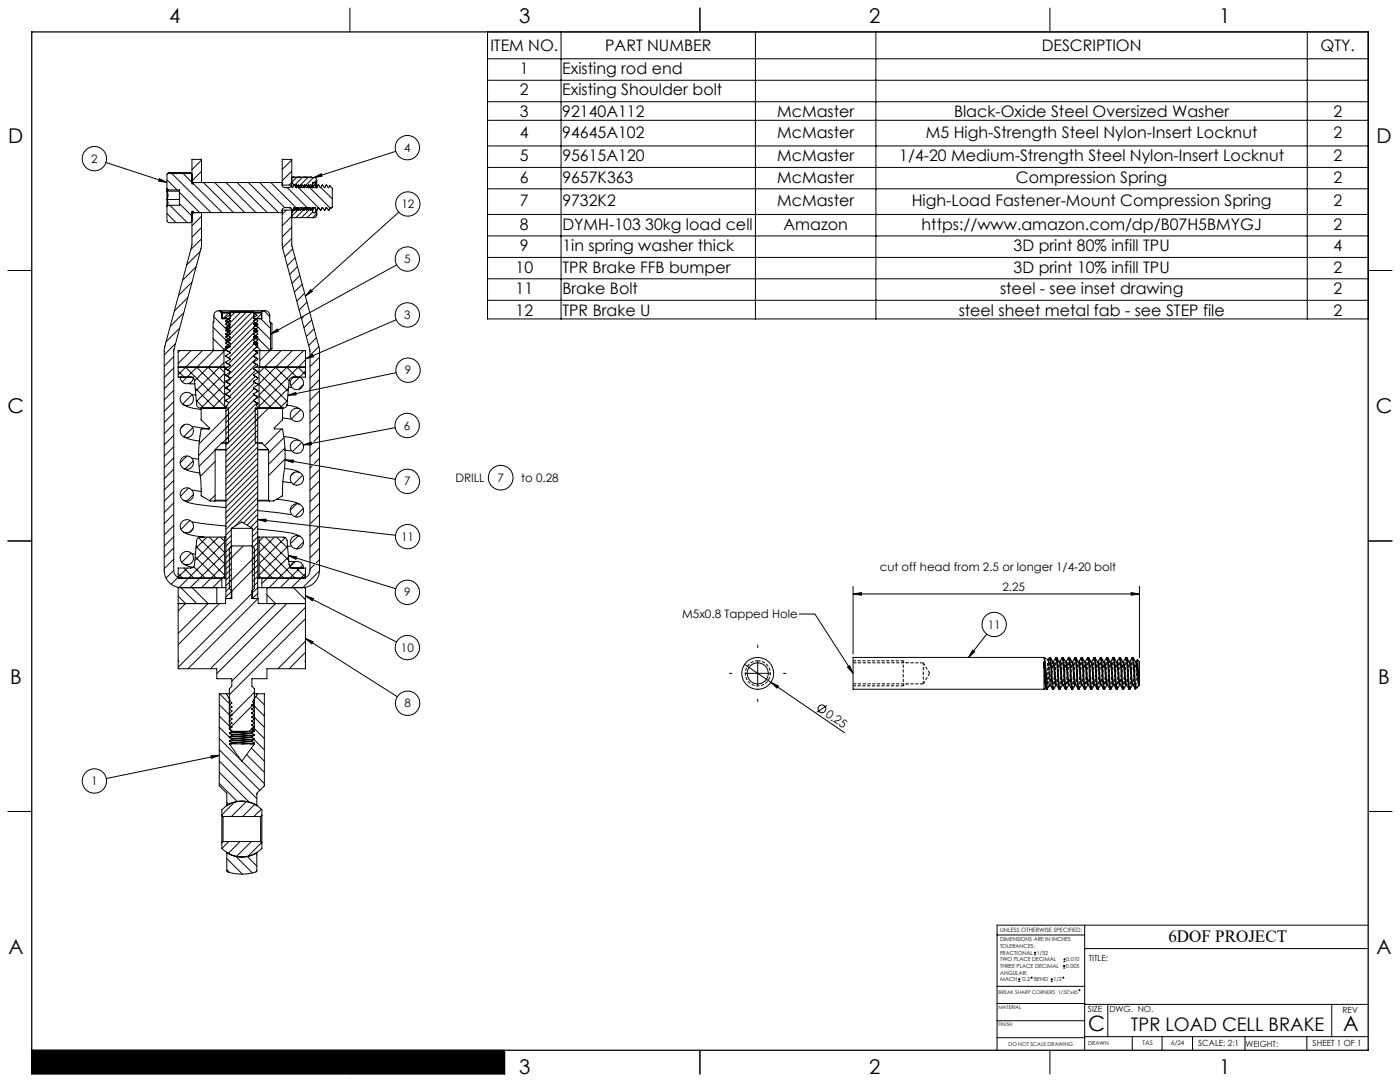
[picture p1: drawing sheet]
<svg xmlns="http://www.w3.org/2000/svg" width="559mm" height="432mm" viewBox="0 0 559 432" stroke-linecap="round" stroke-linejoin="round" font-family="sans-serif">
<g fill="none" stroke="#000" stroke-width=".4">
<path d="M139.7 3.2v9.5M194.6 12.7h351.5v114.6h-351.5zM223.9 12.7v114.6M279.4 3.2v9.5M301.5 12.7v114.6M349.6 12.7v114.6M419.1 3.2v9.5M521.8 12.7v114.6M194.6 23.5h351.5M194.6 32h351.5M194.6 40.6h351.5M194.6 48h351.5"/>
<path d="M194.6 58.2h351.5M42.3 64.8l24.3 8M63.6 71.3l3 1.5-3.3-.5zM66.6 75.4v.9M66.6 76.3a3.2 3.2 0 0 1 0 3.3M66.6 76.3v3.3M66.6 79.6a1.99 1.99 0 0 1 0 2.6M66.6 79.6v2.6M66.6 75.4l.4 .4M66.6 76.3h5M66.6 79.6h5M66.6 71.8l4.1 4"/>
<path d="M66.9 69.3h9.4M67 75.8l-.4 .5M67 75.8h4.6v6.1h-4.6M68.6 69.3l15.6 15.5M71.6 76.8l8.1 8M73.1 69.3l3.5 3.5M76.3 69.3l-.3-.4h-8.7l-.7 .6v5.9M76.3 69.3l.3 .2M76.6 72.8h36M77.1 72.8v.6h-.5v-9.8h3.8v9.2M77.1 73.3l11.6 11.5M80.4 72.8h.1"/>
<path d="M80.4 63.9l-3.8 3.8M80.4 68.4l-3.8 3.8M81.2 72.8l12 12M85.7 72.8l12 12M90.2 72.8l12 12M94.7 72.8l12 12M99.2 72.8l12 12M103.6 72.8l10.1 10.1M108.1 72.8l10.6 10.6M112.6 73.9l.3 .7 .7 .3M112.6 73.9h3.9M112.6 73.9v-10.3h3.9v10.3"/>
<path d="M113.6 74.9h.1M114.6 74.9l8.8 8.7M116.5 73.9v.6M116.5 72.8l1.5 1.6M116.5 68.3l-3.9 3.8M116.5 63.8l-3.9 3.8M118 74.4v.1M118.3 73.9l-.2 1M118.4 70.8l-3 3.1M118.5 73.9l-.2 1M118.5 73.9l.6 1 1-1M118.5 73.9l-.5 .5"/>
<path d="M118.7 74.4l8.4 8.4M119.9 73.9l-.2 .9M120.1 73.9l-.2 1M120.1 73.9l.6 1 1-1M120.6 70.8l-3.1 3.1M121.5 73.9l-.1 .9M121.7 73.9l-.2 1M121.7 73.9l.6 1 1-1M122.9 70.8l-3.9 3.9M123.1 73.9l-.2 1M123.3 73.9l-.2 1M123.3 73.9l.6 1 .8-1"/>
<path d="M123.4 74.6l8.3 8.4M124.7 73.9l-.2 .9M124.7 73.9h.1M124.8 74.4l-.1 .5M124.8 70.8h-8.3l8.8 .1M124.8 70.8v.1M125.1 70.9l-3.3 3.2M125.3 70.9a1.16 1.16 0 0 1 1.1 .7 1.16 1.16 0 0 1-.3 1.3M125.3 70.9l2.9-1.5 .4 .9zM125.9 72.9v2h-1.1M126.1 72.9v1.7M126.1 72.9h-1.3v2"/>
<path d="M126.4 71.8l-2.7 2.7M126.4 72v2.8M127 74l-.6 1M127 73.9l-.6 1-.8-1-.8 1-.8-1-.8 1-.8-1-.8 1-.8-1-.8 1-.8-1-.8 1-.8-1-.8 1-.6-.6-.6 .6h-2M127 73.9l.8 1 .8-1M127 73.9v.1M127.1 73.9l.3 .3M128.1 74.8l4.5 4.6M128.6 73.9l.8 1 .8-1M128.6 73.9v.2M130.2 73.9l.8 1 .7-.7M130.2 73.9v.1"/>
<path d="M131.7 74.2l.9 .9v7.5l-.4 .5-.4-.3M131.7 74.2l-.1 .1M158 60.4l-32.7 10.5M194.6 66.8h351.5M194.6 75.4h351.5M66.6 82.2v.1M66.6 82.3v5.9l.7 .7h8.7l.6-.7M66.6 85.2l3.7 3.7M67 81.9l-.4 .4M67 81.9l-.4 .3M67.8 81.9l7 7M71.6 81.2l5 5.1"/>
<path d="M76.6 84.8h36M77.1 84.8v-.5h-.5v13.8l-11.1 41.6v87.9a6.9 6.9 0 0 0 6.9 6.9M77.4 84.8l-.8 .9M80.4 86.3l-3.8 3.8M80.4 90.8l-3.8 3.8M80.4 95.3l-4.2 4.3M80.4 84.8v13.8l-11 41.2v87.8M112.6 83.9l.1 14.9 11 41.1v87.7a3.1 3.1 0 0 1-3 3.1M112.6 83.9h3.9M113.6 82.9l-.8 .4-.2 .6M114.3 83.9l-1.7 1.7M114.4 82.8l-.8 .1"/>
<path d="M114.4 82.8v.1M114.4 82.9l1.3 .1M115.8 82.8l1 1.1M115.8 82.8l-.1 .2M116.5 86.9h.1M116.5 83.6v.3M116.5 83.9v14l11 41.8v87.9a6.9 6.9 0 0 1-6.8 6.9M116.5 90.7l-3.9 3.8M116.5 95.2l-3.7 3.7M116.8 83.8v.1M116.8 99.3l-3.1 3.1M117.4 82.8h.2"/>
<path d="M117.4 82.8l-.6 1.1M117.5 83.9l1-1.1 .6 1.1M117.5 83.8l-1 1M117.5 83.8v.1M117.6 82.8l-.1 1M117.6 82.8l.6 1.1 .8-1.1M117.7 82.8l-.2 1.1M117.8 83.2v.5M119 83.7l-6.4 6.4M119 82.8h.2M119 82.8l-.2 .5M119.1 83.9l.8-1.1 .8 1.1"/>
<path d="M119.2 82.8l.6 1.1 .8-1.1M119.2 82.8l-.1 1.1M119.4 83.2l-.1 .5M120.6 82.8h.2M120.6 82.8l-.2 .5M120.7 83.9l.8-1.1 .8 1.1M120.8 82.8l.6 1.1 .8-1.1M120.9 82.8l-.2 1.1M121 83.2v.5M121.8 83.1l-3.7 3.8M122.2 82.8h.2M122.2 82.8l-.2 .5"/>
<path d="M122.3 83.9l.8-1.1 .8 1.1M122.4 82.8l.6 1.1 .8-1.1M122.4 82.8l-.1 1.1M122.6 83.2v.4M123.7 83.5l-3.4 3.4M123.8 82.8h.2M123.8 82.8l-.2 .5M124 82.8l.6 1.1 .8-1.1 1 1.1M124 82.8l-.1 1.1M124.2 83.2v.5M124.7 82.8l-.8 1.1M124.7 82.8h.1"/>
<path d="M124.8 86.9h.1M124.8 82.8v2h1.3M124.8 82.8h1.1v2M124.8 84.7l-2.2 2.2M126.1 84.8a1.17 1.17 0 0 1 .3 1.3 1.17 1.17 0 0 1-1.1 .8h-8.8M126.1 83.7v1.1M126.4 85.3l-1.6 1.6M126.4 83.9v1.8M126.4 83.8v.1M127 82.8l1 1.1M127 82.8l-.6 1.1M127.4 83.1l.7 .7"/>
<path d="M128 83.8v.1M128.6 82.8l-.6 1.1M128.6 82.8l1 1.1M129.6 83.8v.1M130.2 82.8l1 1.1M130.2 82.8l-.6 1.1M131.2 83.8v.1M131.8 82.8l-.6 1.1M159.2 84.7l-37.3 33.4M194.6 85.6h351.5M194.6 94.2h351.5M3.1 107.9h9.6"/>
<path d="M75 118.7l-5.4 5.4M76.6 112.6l-5.4 5.4M78.3 106.5l-5.4 5.4M79.9 100.3l-5.4 5.4M117.8 102.9l-3.1 3.1M118.7 106.4l-3.1 3.1M119.7 110l-3.1 3.1M120.6 113.5l-3.1 3.1M121.6 117l-3.1 3.2M124 115.6l.7 .7-2.8 1.8zM158.4 105.7l-50.4 27.7M194.6 102.7h351.5"/>
<path d="M194.6 111.3h351.5M194.6 119.8h351.5M546.1 107.9h9.5M70.1 137.1l-4.6 4.5M71.7 131l-5.4 5.4M71.8 139.9l-.7 .6M73.3 124.8l-5.4 5.4M76.3 139.9l-5.2 5.1M80.8 139.9l-9.7 9.6M85.1 130.6l5.1 5.1M85.1 135.1l4.3 4.3M85.2 139.9l-12.5 12.5"/>
<path d="M85.4 126.4l6 6M87.3 124h18.5M87.5 124l1.1 1.2M88.6 124.6h15.9M88.6 124.6a1.89 1.89 0 0 0-2-.5 1.89 1.89 0 0 0-1.2 1.8v2.6l-.3 .2v10.8l.7 .4M88.6 124.6v2.6h3.2v-2.2h-3.2M89.4 139.9h1.1M89.4 139.9h-18.3v10.6h6.1a2.66 2.66 0 0 1-2.6 2.7 2.66 2.66 0 0 1-2.7-2.7M89.4 139.9v6.6M90.2 139.7l1.6 1M90.2 139.7l1.6 .9v.3l-1.6 1v.3M90.2 128.1v.3l1.6 .9v.3l-1.6 1"/>
<path d="M90.2 130.9l1.6 1v.3l-1.6 .9M90.2 133.1v.4l1.6 .9v.3l-1.6 1M90.2 136l1.6 .9-.6 .8M90.2 130.6l1.5 .3M90.2 135.7l1.5 .3M90.2 133.1l1.5 .3M90.2 128.1l1.5 .2M90.2 138.2l1.5 .3M90.2 130.6v.3M90.2 135.7v.3M90.2 138.2v.4M90.2 138.6h1.2"/>
<path d="M90.2 131l1 .1M90.2 136l1 .2M90.2 138.6l-1.3 1.3M90.3 128.4l.9 .2M90.3 133.5l.9 .2M90.4 139.2l-.2 .3M90.6 127.2l.4 .4M90.8 136.3l.8 .9M91.1 136.3l-.9 .9M91.2 137.7l-.1 .2 .7 .4M91.2 137.7l-1 .5M91.2 137.8l.6 .3"/>
<path d="M91.2 125l-2.2 2.2M91.3 127.6l.5 .4M91.3 130.1l.5 .4M91.3 132.7l.5 .3M91.3 135.2l.5 .4M91.7 127.2l-1.5 .9M91.8 127.9l-1.6-.9v-.4l1.6-.9v-.3l-.5-.3 .5-.5h9.5l1.3 1.3-1.4 .7v.4l1.7 .9v.3l-1.7 1v.3l1.7 1v.3l-1.7 .9v.3M91.8 138.1v.3l-1.6 .9v.4M91.8 135.5v.4l-1.6 .9v.3l1.6 1M91.8 133v.3l-1.6 1v.3l1.6 .9M91.8 127.9v.3l-1.6 1v.3l1.6 1v.3l-1.6 .9v.3l1.6 1M93.8 124.6l-2.8 2.8"/>
<path d="M96.1 124.6l-5.3 5.3M98.3 124.6l-7.7 7.7M100.6 124.6l-10.2 10.1M101.2 129.3l1.7 .3M101.2 131.9l1.7 .3M101.2 134.4l1.7 .3M101.2 136.9l1.7 .4M101.2 129.5l.9 .5M101.2 132l.9 .5M101.2 134.5l.9 .6M101.2 137.1l.9 .5M101.2 132l1.7 1v.3l-1.7 1v.3l1.7 .9v.4l-1.7 .9v.3"/>
<path d="M101.2 137.1l1.7 1v.3l-1.7 .9v.4l1.7 .9M101.2 133.3l.4 .4M101.4 137.2l-10.5 10.5M101.5 131.6l1.2 .2M101.5 136.7l1.2 .1M101.5 134.1l1.1 .2M101.5 129l1.2 .2M101.6 134.8l-10.5 10.5M101.6 127.2l.5 .3M101.7 139.9h2M101.8 132.4l-10.5 10.4M102 129.9l-10.5 10.5"/>
<path d="M102.1 125.3l-10.3 10.2M102.1 127.5l-10.4 10.5M102.4 129.9l5.6 5.7M102.7 134.8l4.9 4.9M102.8 127.2l-1.6 .9v.3l1.7 .9v.3M102.8 138l-1 1M102.9 129.6l-1.7 1v.3l1.7 1v.3M102.9 132.2l-1.7 .9v.4l1.7 .9v.3M102.9 134.7l-1.7 1v.3l1.7 .9v.4M102.9 137.3l-.9 .5 2.1 2.1M102.9 135.7l-.3 .4M103.7 139.9h18.2v10.6h-5a1.58 1.58 0 0 0-1.5 1.4l-.8 9.6a1.51 1.51 0 0 1-1.5 1.3h-11.2v13.8l2.7 .2 2.6 2.7v20.3l.3 .1"/>
<path d="M103.7 139.9v6.6M104.1 127.2l3.9 3.9M104.5 124.6a1.87 1.87 0 0 1 2-.5 1.87 1.87 0 0 1 1.2 1.8v2.6l.3 .2M104.5 124.6v2.6h-3.3v-2.2h3.3M104.5 125.2l-2.1 2M105.4 124l2.3 2.3M107.7 139.9l-4 4M108 128.7l.5 .4v10.1l-.5 .3M108 139.5l-.8 .4M108 128.7v10.8M108 133.4l2.7-2.1 .4 .9zM112.2 139.9l-8.8 8.8"/>
<path d="M116.7 139.9l-13.3 13.3M121 126.5l-.6 .7M121.2 139.9l-17.8 17.8M122.5 120.6l-3.1 3.1M124.4 127.7l-3.1 3.1M125.4 131.2l-3.1 3.1M126.3 134.7l-3.1 3.2M127.3 138.3l-3.6 3.5M158.2 127.6l-36.3 15.6M69.4 142.3l-3.9 3.8M69.4 146.8l-3.9 3.8M69.4 151.3l-3.9 3.8"/>
<path d="M69.4 155.8l-3.9 3.8M71.1 146.5h18.6M71.1 148.1l2.4 2.4M74 146.5l15.7 15.7M75.2 153.1l2.6 .1M76.1 150.5a1.58 1.58 0 0 1 1.5 1.4l.9 9.6a1.51 1.51 0 0 0 1.5 1.3h11.2v13.8l-2.7 .2-2.6 2.7v20.2l-.3 .2M76.6 157.6l-3.7 3.7M76.8 157.5l1.4 .2M77.9 154.9l8 7.9M78.4 159.8l3 3M78.5 146.5l11.2 11.2M83 146.5l6.7 6.7"/>
<path d="M87.5 146.5l2.2 2.2M89.4 140.2l-11.8 11.8M89.4 144.7l-11.4 11.4M89.7 146.5h1.2M89.7 146.5v16.3M89.7 148.9l-11.3 11.3M89.7 153.4l-9.4 9.4M89.7 157.9l-5 4.9M90.2 142.2l1.6 1M90.2 144.7l1.6 1M90.2 147.3l1.6 1M90.2 149.8l1.6 1"/>
<path d="M90.2 152.4l1.6 1M90.2 154.9l1.6 1M90.2 157.4l1.6 1M90.2 160l1.1 .7-1.1 1.8M90.2 157.4l1.6 1v.3l-1.6 1v.3M90.2 152.4l1.6 .9v.3l-1.6 1v.3M90.2 147.3l1.6 .9M90.2 160l.2 .1M90.8 156.8l-.6 .6M91.5 153.8l-1.2 1.2M91.8 155.9v.3l-1.6 .9v.3M91.8 150.8v.3l-1.6 .9v.4"/>
<path d="M91.8 148.2v.4l-1.6 .9v.3M91.8 145.7v.3l-1.6 1v.3M91.8 143.2v.3l-1.6 .9v.3M101.2 142.2l1.6 .9M101.2 144.7l1.6 1M101.2 147.2l1.6 1M101.2 149.8l1.6 .9M101.2 152.3l1.6 1M101.2 154.9l1.6 .9M101.2 157.4l1.6 1M101.2 142.2l1.7 1M101.2 147.3l1.7 .9"/>
<path d="M101.2 149.8l1.7 1M101.2 152.4l1.7 .9M101.2 154.9l1.7 1M101.2 159.8l.2 .3M101.2 159.8l-21.9 22M101.3 157.5l-11.1 11.1M101.5 155.1l-22 22M101.7 152.6l-11.5 11.5M101.9 150.2l-10.7 10.7M102.1 147.8l-10.5 10.5M102.1 146.5h1.3M102.2 145.3l-10.4 10.5"/>
<path d="M102.4 142.9l-10.6 10.6M102.6 140.5l-12.1 12.1M102.7 158.3l-1.1 1.2M102.8 140.6h.1M102.8 143.1l.1 .1M102.8 145.7h.1M102.8 148.2h.1M102.8 150.7l.1 .1M102.8 153.3h.1M102.8 155.8l.1 .1M102.8 158.4h.1M102.8 140.6l-1.6-1-10.5 10.5"/>
<path d="M102.9 140.6v.3l-1.7 1v.3M102.9 143.2v.3l-1.7 .9v.3l1.7 1M102.9 145.7v.3l-1.7 1v.3M102.9 148.2v.4l-1.7 .9v.3M102.9 150.8v.3l-1.7 .9v.4M102.9 153.3v.3l-1.7 1v.3M102.9 155.9v.3l-1.7 .9v.3l1.7 1M102.9 158.4v.3l-1.7 1.1M102.9 155.9l-.6 .6M103.4 146.5h18.5M103.4 146.5v16.3M103.4 157.9l4.9 4.9"/>
<path d="M103.4 153.4l9.4 9.4M103.4 148.9l11.3 11.3M105.4 146.5l9.6 9.6M109.9 146.5l5.5 5.5M114.4 146.5l4 4M114.7 159.8l-3 3M114.9 157.8l3.1-1.2 .2 1zM115.1 154.9l-13.2 13.3M115.2 154.4l1.1 .2M117.3 150.5a2.66 2.66 0 0 0-.9 4 2.66 2.66 0 0 0 4.2 0 2.66 2.66 0 0 0-.9-4M118.9 146.5l3 3M121.1 153.4l-2 2"/>
<path d="M121.9 143.6l-18.5 18.6M121.9 148.1l-5.8 5.9M121.9 143.2l2.9-1.7 .4 .9zM127.5 147l-3.8 3.8M127.5 151.5l-3.8 3.8M127.5 156l-3.8 3.8M127.5 142.5l-3.8 3.8M158.1 148.7l-43.2 9.1M69.4 160.3l-3.9 3.8M69.4 164.8l-3.9 3.8M69.4 169.3l-3.9 3.8M69.4 173.7l-3.9 3.9"/>
<path d="M69.4 178.3l-3.9 3.8M73.3 161.6l2.8 1.1 4.2 .7M73.6 169.5l-1.6 1.6M76.8 170.2l6.8 .9M76.9 170.7l-3.6 3.6 2.8 1.1 3.5 .6M80.5 162.8l-.2 .2v4.5l3.3 3.6-3.2 .1a51.3 51.3 0 0 0-.2 21.1l.1 5.6 3.5 2h1.8M85.9 179.7l-6.5 6.4M89.7 162.4l-.5 .4M90.2 162.5l.1 .1M90.2 162.6v76.3M101.4 160.1l1.4 .8M101.4 160.1l1.5 .8"/>
<path d="M102.6 160.8l-12.4 12.3M102.7 162.8l-.8 .9M102.8 160.9h.1M102.9 160.9v.4l-.6 .3 .6 1.1M102.9 162.7v76.2M102.9 162.7l-14.1 14.1M102.9 167.1l-12.7 12.7M102.9 171.7l-12.7 12.7M102.9 176.1l-12.7 12.7M102.9 164.9l-12.7 12.7M102.9 169.4l-12.7 12.7M102.9 173.9l-12.7 12.7"/>
<path d="M102.9 178.4l-12.7 12.7M103.4 162.4l.4 .4M112.3 171.2l-6.7 6.7M112.6 162.8l.2 .2v4.5l-3.4 3.5 3.2 .2a51.3 51.3 0 0 1 .3 21.1l-.1 5.4M112.8 166.8l3.2 .4M113.1 174.2l3.8 .6 2.7 1.1M113.3 174.7l-6.1 6.1M113.7 179.6l2.3 .3M113.7 178.8l-6.5 6.5M114.5 161.6l3.8 .9 1.3 .7M120.1 163.5l-3.8 3.6M120.5 176.5l-3.8 3.7"/>
<path d="M121.1 177.6l3.1-1.1 .2 .9zM124 177.5l-.3 .3M127.5 160.5l-3.8 3.8M127.5 178.4l-3.8 3.8M127.5 165l-3.8 3.8M127.5 169.4l-3.8 3.8M127.5 174l-2.2 2.2M157.8 170.7l-36.7 6.9M69.4 182.7l-3.9 3.8M69.4 187.2l-3.9 3.8M69.4 191.7l-3.9 3.8M69.4 196.2l-3.9 3.8"/>
<path d="M73.3 187l2.8 1.1 3.7 .6M73.3 199.7a34.4 34.4 0 0 0 12.4 2.4l4.5 .5M74.6 182l-2.7 2.7M75.2 194.8l-3.2 3.2M76.8 182.9l2.5 .4M76.8 195.6l3.5 .5M77.1 183.9l-3.2 3.3M77.2 197.3l-2.7 2.7M85.6 199.9h4.6M85.9 184.2l-6 5.9M85.9 197.7l-2.2 2.1M102.9 199.9h4.6"/>
<path d="M102.9 180.6l-12.7 12.7M102.9 185.1l-12.7 12.7M102.9 189.6l-12.7 12.7M102.9 194.1l-12.7 12.7M102.9 198.6l-12.7 12.7M102.9 182.9l-12.7 12.7M102.9 187.4l-12.7 12.7M102.9 191.8l-12.7 12.7M102.9 196.4l-12.7 12.7M110.4 199.2l6.5 1 2.7 1M112.8 197.7l-3.6 2.2h-1.7M112.8 197.7l-.4 .4"/>
<path d="M113 192.2l3 .4M113.5 186.9l3.4 .6 2.7 1.1M113.8 183.6h3.3l-.2 1zM113.8 183.2l-6.6 6.6M113.8 183.6l44 7.7M117.4 188.6l-1.3 1.3M120.8 189.7l-3.6 3.6M124.7 185.8l-1 .9M127.5 182.9l-2 2M127.5 196.4l-3.8 3.8M127.5 187.4l-3.8 3.8M127.5 191.9l-3.8 3.8"/>
<path d="M3.1 215.9h9.6M69.4 200.7l-3.9 3.8M69.4 205.2l-3.9 3.8M69.4 209.7l-3.9 3.8M69.4 214.2l-3.9 3.8M69.4 218.7l-3.9 3.8M73.3 212.4a21.8 21.8 0 0 0 8.2 1.9M75.8 207.7l-3.6 3.6M76.8 208.3l13.4 1.6M77 211l-1.5 1.5M78.3 218.1l11.4 11.4M79.2 214.6l10.5 10.4"/>
<path d="M82.6 214.3l-4.4 4.5M83.5 214.3l6.2 6.2M87.1 214.3l-9.3 9.4M88 214.3l1.7 1.7M89.7 214.3h-9.7a1.51 1.51 0 0 0-1.5 1.5l-.9 9.5a1.51 1.51 0 0 1-1.5 1.4h-5v4h18.6M89.7 214.3h.5M89.7 214.3v16.4M89.7 216.3l-18.2 18.2M92.3 210.9h8.4M92.3 210.9l4.2-2.6 4.2 2.6M92.3 210.9v28M92.3 213.6l-2.1 2.2"/>
<path d="M92.3 211.4l-2.1 2.1M92.3 215.9l-2.1 2.1M92.6 217.9l-2.4 2.4M97.1 217.9l-5.6 5.5M100.7 210.9v28M102.9 203.8l13.1 1.5M102.9 211.1l1.6 .2a74.7 74.7 0 0 1 13.8 2l1.2 .6M102.9 207.3l3.3-.1-.1 1zM102.9 207.3l55 6.3M102.9 207.6l-2.9 2.8M102.9 203.1l-5.7 5.6M102.9 216.5l-2.2 2.2"/>
<path d="M102.9 200.8l-9.2 9.2M102.9 205.3l-4.3 4.3M102.9 209.8l-2.2 2.1M102.9 212.1l-2.2 2.1M102.9 218.8l-2.2 2.1M103.4 214.3h9.7a1.51 1.51 0 0 1 1.5 1.5l.8 9.5a1.51 1.51 0 0 0 1.5 1.4M103.4 214.3h-.5l-2.2 2.2M103.4 214.3v16.4M103.4 216.3l14.4 14.4M105.1 214.3l-1.7 1.7M105.9 214.3l9.4 9.4M109.6 214.3l-6.2 6.2"/>
<path d="M110.4 214.3l4.4 4.5M113.8 214.6l-10.4 10.4M114.8 217.9l1.2 .1M114.8 218.1l-11.4 11.4M118.4 201l-2.5 2.6M119.1 213.8l-3.2 3.2M121 202.9l-3.3 3.3M121.1 216.3l-2.7 2.7M127.2 210.2l-3.5 3.5M127.5 200.9l-3.8 3.8M127.5 214.3l-3.8 3.9M127.5 205.4l-3.5 3.5"/>
<path d="M127.5 218.8l-3.8 3.8M546.1 215.9h9.5M69.4 227.6a3.1 3.1 0 0 0 3 3.1M69.4 223.1l-3.9 3.8M69.4 227.6l-3.1 3.1M71.1 230.4l-2.8 2.8M71.1 237.9l3 3-3 2.9M71.1 228.9l1.8 1.8M72 222.4v.1M72.2 234.5l6.4 6.4M73.4 226.7l4 4M73.4 225.1l1.7 .9 1.9 .4"/>
<path d="M74.8 226.7l-3.7 3.6M76.3 220.7l-3.8 3.7M76.7 234.5l6.4 6.4-12 11.9M76.8 221.1l1.2 .1M77.3 226.1l4.6 4.6M77.9 222.2l8.5 8.5M86.5 234.5v6.4M88.5 234.5h1.7M88.5 234.5h-17.4v29.2l.2 .2-.2 3h15.4v4h6v3l-1 .9v16.3M88.5 230.7v3.8M88.5 230.9l-3.6 3.6M89.7 230.7h.5"/>
<path d="M89.7 220.8l-13.7 13.7M89.7 225.3l-9.3 9.2M89.7 229.8l-1 .9M92.3 236.1l-2.1 2.1M92.3 227.1l-2.1 2.1M92.3 220.4l-2.1 2.1M92.3 222.6l-2.1 2.2M92.3 224.9l-2.1 2.1M92.3 229.3l-2.1 2.2M92.3 233.8l-2.1 2.2M92.3 238.3l-.5 .6M92.5 235.9l-1-1.1v-15.9l1-1h8l1 1v15.9l-1 1.1v3h2.5v2h18.9"/>
<path d="M92.5 235.9v3h-2.5v2h-18.9M100.5 236.9l-29.4 29.4M102.9 230.7h.5M102.9 221.1l-12.7 12.7M102.9 225.5l-10.4 10.4M102.9 230l-2.2 2.2M102.9 223.3l-2.2 2.1M102.9 227.8l-2.2 2.1M102.9 232.3l-2.2 2.1M102.9 236.7l-2.1 2.2M103 238.9l-28 28M103.4 229.8l.9 .9"/>
<path d="M103.4 225.3l5.4 5.4M103.4 220.8l9.9 9.9M104.5 234.5h17.4v32.4h-15.4v4h-6v3l1 .9v16.1l-1 1h-8l-1-1 1.1-.8-1.1-.6M104.5 234.5h-1.6l-2.2 2.1M104.5 230.7v3.8M106.5 234.5v6.4M106.5 237.4l3.5 3.5-26 26M115.1 221.7l3.3 .5-.3 1zM115.1 221.7l42.9 13.3M115.1 222.3l-10.6 10.6M115.3 224l2.4 .2-1.7 1.7M115.7 226.1l-8.3 8.4"/>
<path d="M117.1 234.5l4.8 4.8M118.3 226.7l3.6 3.6M120.9 225.5l-9 9M121.2 226.7a2.68 2.68 0 0 0-2.7-2.7 2.68 2.68 0 0 0-2.7 2.7h6.1v4h-18.5M121.6 234.5l.3 .3M121.9 228.9l-5.6 5.6M121.9 237.8l36.4 18.4M121.9 237.8l3.2 1-.5 .9zM125.5 225.4l-1.8 1.8M127.5 223.3l-1.2 1.3M127.5 227.8l-6.6 6.7M340.5 237l3.3-.5v1z"/>
<path d="M340.5 233.9v27.2M340.5 237h114.3M451.5 236.5l3.3 .5-3.3 .5zM454.8 233.9v28.8M87.6 240.9l-16.5 16.4M114.5 240.9l-28 27.9M121.9 242.4l-29.4 29.4M121.9 255.9l-11 11M121.9 246.9l-30.4 30.4M121.9 254.8l36.7 23.3M121.9 254.8l3.1 1.3-.5 .9zM302.4 257.3v1.3"/>
<path d="M318.9 245h6.4l15.2 23.7M388.2 259.5l.8 .6-2.4 2.3zM393.8 253l-7.2 9.4M87.6 276.9l4.3 4.2M90.3 276.9h1.2M90.3 276.9l1.5 2.6-.3 .1M90.3 276.9h-2.8v36.7l3 3v4.8M91.5 279.9l1 .8-1 .6M101.5 276.9h1.2M101.5 279l-.6 1.1 .6 .4M101.5 276.3l-10 9.9 1.1 .6-1.1 .9M102.1 277.9l3.4 3.4"/>
<path d="M102.7 276.9h2.8v36.6l-2.9 3-.1 4.9M102.7 276.9l-1.2 2M121.9 260.3l-6.5 6.6M291 268.7h1.3M297.2 265.1l39.9 27.4M297.4 268.7h10.1M302.4 263.6v10.2M302.4 278.9v1.2M307.7 272.3l3 1.5-.6 .8zM312.6 268.7h1.3M338.3 266.2l.8-.5 1.4 3zM416.7 262.4l1.7 1 .6 7a6.6 6.6 0 0 0 1.1 4.6"/>
<path d="M416.7 262.4l1.3 12.7 .6-1.1M416.7 264.2l.7 9.8 .2 1 .4 .1M416.7 264.2l.6 9.9 .3 .9M416.7 262.4h-76.2v12.7h76.2M416.7 264.2v10.9M416.7 262.4l1.4 10.4 .5 1.2M417.4 274.7l-.7 .4M418.3 263.4l.6-1 1.1 12.2 .2 .5h.3M418.9 262.4h.3l.3 1.1 1 11.6 1-1.7M419.3 262.4a7.6 7.6 0 0 1 1.5 5.4l.7 5.6M419.3 273.6l-.7 .4M420.2 264h.3"/>
<path d="M420.5 264l1-1.6 1.1 12.2 .1 .5h.4M420.5 264l.7 5.6a8.5 8.5 0 0 0 1.5 5.4M421.5 262.4h.3l.2 1.1 1.1 11.6 .9-1.7M421.5 273.4h.2M421.8 262.4a7.6 7.6 0 0 1 1.5 5.4l.7 5.6M422.8 264l.3 .1 .2 .7 1 8.6M423 264l1-1.6 1.1 12.2 .2 .5h.3M424 262.4h.3l.3 1.1 1 11.6 1-1.7M424 273.4h.3M424.3 273.4l.9 1.6M424.4 262.4a7.6 7.6 0 0 1 1.4 5.4l.7 5.6M425.3 264h.3"/>
<path d="M425.6 264l.9-1.6 1.1 12.2 .2 .5h.3M425.6 264l1.2 9.4M426.5 262.4h.4l.2 1.1 1 11.6 1-1.7M426.5 273.4h.3M426.8 273.4l.9 1.6M426.9 262.4a7.6 7.6 0 0 1 1.5 5.4l.7 5.6M427.8 264l.4 .1 .2 .7 .9 8.6M428.1 264l1-1.6 1.1 12.2 .2 .5h.3M429.1 262.4h.3l.2 1.1 1.1 11.6 1-1.7M429.1 273.4h.3M429.3 273.4l1 1.6M429.4 262.4a7.6 7.6 0 0 1 1.5 5.4l.7 5.6"/>
<path d="M430.4 264h.3M430.6 264l1-1.6 1.1 12.2 .2 .5h.3M430.7 264l1.2 9.4M431.6 262.4h.3l.3 1.1 1 11.6 1-1.7M431.6 273.4h.3M431.9 273.4l.9 1.6M432 262.4a7.6 7.6 0 0 1 1.5 5.4l.7 5.6M432.9 264h.3M433.2 264l1-1.6 1.1 12.2 .1 .5h.4M433.2 264l.7 5.6a8.5 8.5 0 0 0 1.5 5.4M434.2 262.4h.3l.2 1.1 1.1 11.6 .9-1.7M434.2 273.4h.2"/>
<path d="M434.5 262.4a7.6 7.6 0 0 1 1.5 5.4l.1 1.8a5.8 5.8 0 0 0 .7 3.8h.2M435.5 264h.3M435.7 264l1-1.6 1.1 12.2 .2 .5h.3M435.8 264l1.2 9.4M436.7 262.4h.3l.3 1.1 1 11.6 1-1.7M437 273.4l.9 1.6M437.1 262.4a7.6 7.6 0 0 1 1.4 5.4l.7 5.6M438 264h.3M438.3 264l.9-1.6 1.1 12.2 .2 .5h.3M438.3 264l.7 5.6a8.5 8.5 0 0 0 1.4 5.4M439.2 262.4h.4l.2 1.1 1 11.6 1-1.7M439.2 273.4h.3"/>
<path d="M439.6 262.4a7.6 7.6 0 0 1 1.5 5.4l.1 1.8a5.8 5.8 0 0 0 .7 3.8h.2M440.5 264l.4 .1 .2 .7 .9 8.6M440.8 264l1-1.6 1.1 12.2 .2 .5h.3M441.8 262.4h.3l.2 1.1 1.1 11.6 1-1.7M442 273.4l1 1.6M442.1 262.4a7.6 7.6 0 0 1 1.5 5.4l.7 5.6M443.1 264h.3M443.3 264l1-1.6 1.1 12.2 .2 .5h.3M443.4 264l.7 5.6a8.5 8.5 0 0 0 1.4 5.4M444.3 262.4h.3l.3 1.1 1 11.6 1-1.7M444.3 273.4h.3M444.7 262.4a7.6 7.6 0 0 1 1.5 5.4l.1 1.8a5.8 5.8 0 0 0 .7 3.8h.1"/>
<path d="M445.6 264l.4 .1 .2 .7 .9 8.6M445.9 264l1-1.6 1.1 12.2 .1 .5h.4M446.9 262.4h.3l.2 1.1 1.1 11.6 .9-1.7M447.1 273.4l1 1.6M447.2 262.4a7.6 7.6 0 0 1 1.5 5.4l.7 5.6M448.2 264h.3M448.4 264l1-1.6 1.1 12.2 .2 .5h.3M448.5 264l.7 5.6a8.5 8.5 0 0 0 1.4 5.4M449.4 262.4h.3l.3 1.1 1 11.6 1-1.7M449.4 273.4h.3M449.8 262.4a7.6 7.6 0 0 1 1.4 5.4l.7 5.6M450.7 264l.4 .1 .1 .7 1 8.6"/>
<path d="M451 264l.9-1.6 1.3 12.7M451.9 273.4h.3M451.9 262.4h.4l.2 1.1 .7 9.7M452.2 273.4l.9 1.6M452.3 262.4a7.6 7.6 0 0 1 1.5 5.4l.7 5.6M453.2 273.2l.6 1.2 .7-1M453.2 273.2v1.9M453.2 264h.3M453.5 264l1.2 9.4M454 263.2l-.5 .8M454 274.3l-.8 .8M454 263.2l.8 10.2"/>
<path d="M454 263.2l.8 .7v9.6M454.5 273.4h.3M454.7 273.4h.1M87.5 299.2l16.2 16.2M87.5 294.7l8.9 8.9M87.5 290.2l4 4M87.5 285.7l4.8 4.7M87.5 281.2l4.5 4.5M91.5 281.4l1.1 .6-1.1 .9M91.5 283.1l1.1 .6-1.1 .7M91.5 284.7l1.1 .6-1.1 .8M91.5 287.9l1.1 .6-1.1 .8"/>
<path d="M91.5 291.1l1.1 .6-1.1 1M91.5 292.7l1.1 .6M91.5 294.3l1.1 .6M91.5 295.9l1.1 .6M91.5 295.9l9.9-.8 4.1 4.2M91.6 294.3l.8 .8M91.7 291l-.2 .1M92.2 296.9h4.3M92.2 296.9h-.7l5 6.9 5-6.9h-.3M92.6 293.3v.2M92.6 293.5l-1.1 .8M92.6 294.9v.2"/>
<path d="M92.6 295.1l-1.1 .8M92.6 296.5v.2M92.6 296.7l-.4 .2M92.6 296.7h.1M92.6 293.4v.1M92.6 295v.1M96.5 296.9h3.6M100 291.9l-8.4 .6M100.1 296.9h1.1M100.3 298.5l5.2 5.2M100.5 295.9l1 .6M100.5 295.7v.2"/>
<path d="M100.5 294.3l1 .6M100.5 294.1v.2M100.5 292.7l1 .6M100.5 292.5v.2M100.5 292.5l-7.9 .8M100.5 292.7l-7.8 .7M100.5 294.1l-7.9 .8M100.5 294.3l-7.8 .7M100.5 295.7l-7.9 .8M100.5 295.9l-7.8 .7M100.5 294.2l.1 .1M100.8 281.1l4.7 4.7"/>
<path d="M101 285.7l4.5 4.6M101.2 290.4l4.3 4.3M101.4 291.9l-9.9 .8M101.4 293.5l-9.9 .8M101.5 296.7l-1.4 .2M101.5 296.7l-.3 .2M101.5 294.9l-1 .8M101.5 293.3l-1 .8M101.5 291.7l-1 .8M101.5 290.3l-1 .6 1 .8M101.5 288.7l-1 .6 1 .8M101.5 287.1l-1 .6 1 .8"/>
<path d="M101.5 285.5l-1 .6 1 .7M101.5 283.8l-1 .6 1 .9M101.5 282.3l-1 .6 1 .8M101.5 280.7l-1 .6 1 .7M101.5 291.7l-.9 .1M101.5 293.3l-9.9 .7M101.5 294.9l-9.9 .7M101.5 296.5l-5 .4M101.5 296.5v.2M101.5 289.7l-2.1 2.2M101.5 280.8l-10 10M330.1 281.6l-4 2.6"/>
<path d="M84.2 301.6l3.3-.2-3.1 1.2zM87.5 301.4l-45.1 9.3M87.5 312.7l7.2 7.1M87.5 308.2l11.8 11.8M87.5 303.7l15 15M96.6 303.7l8.9 9M98.3 319.9l-5.9 6M98.4 301.1l7.1 7.1M3.1 323.8h9.6M88.5 325.4v-2.2a11 11 0 0 1 16 0v2.2M88.5 336.4v2.2a11 11 0 0 0 16 0v-2.2M88.5 325.4v11"/>
<path d="M88.5 325.4l.5 .5M89 325.9v9.9M89 325.9h15M89 335.8l-.5 .6M89 335.8h15M90.5 321.4a11.3 11.3 0 0 1 12 0M90.5 321.4v.1M90.5 320.2l.8 .8M91.3 335.8l-2.7 2.8M93.6 320.2l-5.1 5M95.8 335.8l-4.7 4.8M100.3 335.8l-5.9 6"/>
<path d="M101.7 321l-4.9 4.9M102.5 321.4v.1M104 325.9v9.9M104 335.8l.5 .6M104.3 322.9l-3 3M104.4 336.2l-5.4 5.5M104.5 325.4v11M104.5 325.4l-.5 .5M546.1 323.8h9.5M90.5 340.3l.1 7.3a14.5 14.5 0 0 0 11.7 .2l.2-7.5M90.5 340.3a11.1 11.1 0 0 0 12 0M90.5 340.2v.1"/>
<path d="M90.5 347.1l1.1 1.1M90.5 342.6l6.3 6.3M94.2 341.8l6.6 6.6M98.7 341.8l3.8 3.9M102 340.6l.5 .5M102.5 340.2v.1M398 373.1h34.9M413.1 379.8v.8M432.9 369.2v49.9M432.9 378.6h113.2M546.1 369.2h-148.1v49.9M398 393.6h35"/>
<path d="M406.4 391.6h.8M406.4 390.8h.8M406.8 390.4v.8M412.7 381h.9M412.7 380.2h.9M419.4 391.6h.8M419.4 390.8h.8M419.8 390.4v.8M424.3 386.3h.9M424.3 385.5h.9M424.5 383.7h.8M424.5 382.8h.8"/>
<path d="M424.7 385.1v.8M424.9 382.4v.9M12.7 419.1h188.8v9.6h-188.8zM139.7 419.1v9.6M279.4 419.1v9.6M398 407.4h34.9M398 400.5h35M398 414.1h34.9M419.1 419.1v9.6M432.9 413.7h113.2M432.9 400.8h113.2M442.2 400.8v12.9"/>
<path d="M451.9 413.7v5.4M463.8 413.7v5.4M476 413.7v5.4M496.9 413.7v5.4M521.6 413.7v5.4M531.6 400.8v12.9"/>
<circle cx="162.6" cy="58.9" r="4.9"/>
<circle cx="37.7" cy="63.3" r="4.8"/>
<circle cx="162.8" cy="81.4" r="4.9"/>
<circle cx="162.6" cy="103.4" r="4.9"/>
<circle cx="162.6" cy="125.7" r="4.9"/>
<circle cx="74.6" cy="159.2" r="2.67"/>
<circle cx="162.9" cy="147.7" r="4.8"/>
<circle cx="74.6" cy="171.9" r="2.67"/>
<circle cx="118.5" cy="178.3" r="2.67"/>
<circle cx="118.5" cy="165.6" r="2.67"/>
<circle cx="162.5" cy="169.8" r="4.8"/>
<circle cx="74.6" cy="197.3" r="2.67"/>
<circle cx="74.6" cy="184.6" r="2.67"/>
<circle cx="118.5" cy="191" r="2.67"/>
<circle cx="162.6" cy="192.1" r="4.9"/>
<circle cx="199.9" cy="190.6" r="4.9"/>
<circle cx="74.6" cy="210" r="2.67"/>
<circle cx="118.5" cy="203.7" r="2.67"/>
<circle cx="118.5" cy="216.4" r="2.66"/>
<circle cx="162.7" cy="214.2" r="4.8"/>
<circle cx="74.6" cy="222.7" r="2.67"/>
<circle cx="162.6" cy="236.4" r="4.9"/>
<circle cx="162.6" cy="258.4" r="4.9"/>
<circle cx="396.8" cy="249.2" r="4.9"/>
<circle cx="302.4" cy="268.7" r="4.2"/>
<circle cx="302.4" cy="268.7" r="6.3"/>
<circle cx="162.7" cy="280.7" r="4.8"/>
<circle cx="328.1" cy="282.9" r="1.56"/>
<circle cx="37.7" cy="311.7" r="4.8"/>
<circle cx="411.8" cy="390.1" r=".2"/>
<circle cx="424.4" cy="390.2" r=".21"/>
<circle cx="430.9" cy="395.2" r=".2"/>
</g>
<path d="M124.3 70.6h-7.3" fill="none" stroke="#000" stroke-width=".4" stroke-dasharray="6.3 1.3 1.3 1.3 1.3 1.3" stroke-dashoffset="5.9"/>
<path d="M86 179.4h4.2M90.2 179.5h-4.3M90.2 176.8h-1.7M102.9 179.4h4.2M104.6 176.8h-1.7M107.2 179.5h-4.3M85.9 199.6h4.3M102.9 199.6h4.3" fill="none" stroke="#000" stroke-width=".4" stroke-dasharray="6.3 1.3 1.3 1.3 1.3 1.3"/>
<g fill="none" stroke="#000" stroke-width=".4" stroke-dasharray="1.3 .6" stroke-linecap="butt">
<path d="M340.5 272.9h28M368.5 264.5h-28M416.7 262.4l.1 .1M417.4 274.7v-.1M417.7 275.1l1.2-12.7M419.3 262.4l-1.3 12.6M419.3 273.6v-.1M420.2 275.1l1.2-12.7M420.5 264v.1M421.8 262.4l-1.2 12.6M422.8 275.1l1.2-12.7M423 264v.1"/>
<path d="M424 273.4h.1M424.3 262.4l-1.2 12.6M425.3 275.1l1.2-12.7M425.6 264v.1M426.9 262.4l-1.2 12.6M427.8 275.1l1.3-12.7M427.9 264h-.1M428.1 264v.1M429.1 273.4h.1M429.4 262.4l-1.2 12.6M430.4 275.1l1.2-12.7M430.7 264l-.1 .1"/>
<path d="M431.9 273.4h.1M432 262.4l-1.3 12.6M432.9 275.1l1.2-12.7M433.2 264v.1M434.5 262.4l-1.2 12.6M435.5 275.1l1.2-12.7M435.7 264v.1M436.7 273.4h.1M437 262.4l-1.2 12.6M438 275.1l1.2-12.7M438.3 264v.1M439.6 262.4l-1.2 12.6"/>
<path d="M440.5 275.1l1.3-12.7M440.6 264h-.1M440.8 264v.1M441.8 273.4h.1M442.1 262.4l-1.2 12.6M443.1 275.1l1.2-12.7M443.4 264l-.1 .1M444.6 273.4h.1M444.7 262.4l-1.3 12.6M445.6 275.1l1.2-12.7M445.9 264v.1M447.2 262.4l-1.2 12.6"/>
<path d="M448.2 275.1l1.2-12.7M448.4 264v.1M449.4 273.4h.1M449.7 262.4l-1.2 12.6M450.7 275.1l1.2-12.7M451 264v.1M452.3 262.4l-1.2 12.6M453.3 264h-.1M453.5 264v.1M454.5 273.4h.1"/>
</g>
<path d="M360.5 273.7v-10M420.5 264l-.9 8M454 263.3l-.8 11.8" fill="none" stroke="#000" stroke-width=".4" stroke-dasharray="1.3 .6" stroke-dashoffset=".4" stroke-linecap="butt"/>
<g fill="none" stroke="#000" stroke-width=".4" stroke-dasharray="1.3 .6" stroke-dashoffset=".6" stroke-linecap="butt">
<path d="M422.8 264.1l-1.3 9.3M423.1 264l-1.1 8.6-.3 .7M425.3 264.1l-1.3 9.3M425.6 264l-1 8.6-.3 .7M427.9 264.1l-1.3 9.3M428.1 264l-1 8.6-.3 .7M430.4 264.1l-1.3 9.3M430.7 264l-1 8.6-.3 .7M433 264.1l-1.4 9.3M433.2 264l-1 8.6-.3 .7M435.5 264.1l-1.3 9.3M435.8 264l-1.1 8.6-.3 .7"/>
<path d="M438 264.1l-1.3 9.3M438.3 264l-1 8.6-.3 .7M440.6 264.1l-1.3 9.3M440.8 264l-1 8.6-.3 .7M443.1 264.1l-1.3 9.3M443.4 264l-1 8.6-.3 .7M445.7 264.1l-1.4 9.3M445.9 264l-1 8.6-.3 .7M448.2 264.1l-1.3 9.3M448.5 264l-1.1 8.6-.3 .7M450.7 264.1l-1.3 9.3M451 264l-1 8.6-.3 .7"/>
<path d="M453.3 264.1l-1.3 9.3M453.5 264l-1 8.6-.3 .7"/>
</g>
<path d="M418.3 263.4l-.9 11.2M419.6 272l-.2 1.5M454.8 272l-.3 1.4" fill="none" stroke="#000" stroke-width=".4" stroke-dasharray="1.3 .6" stroke-dashoffset=".7" stroke-linecap="butt"/>
<path d="M368.5 272.9l2.6-4.2M371.1 268.7l-2.6-4.2M420.3 264.1l-.7 4.6" fill="none" stroke="#000" stroke-width=".4" stroke-dasharray="1.3 .6" stroke-dashoffset=".1" stroke-linecap="butt"/>
<path d="M454.1 274.1l.7-2.3" fill="none" stroke="#000" stroke-width=".4" stroke-dasharray="1.3 .6" stroke-dashoffset=".3" stroke-linecap="butt"/>
<path d="M418.6 273.9l1-5.2M419.6 268.7v3.3" fill="none" stroke="#000" stroke-width=".4" stroke-dasharray="1.3 .6" stroke-dashoffset="-.1" stroke-linecap="butt"/>
<path d="M416.7 264.2v-1.8" fill="none" stroke="#000" stroke-width=".4" stroke-dasharray="1.3 .6" stroke-dashoffset=".9" stroke-linecap="butt"/>
<path d="M302.5 263.7a5 5 0 0 1 4.3 7.4 5 5 0 0 1-8.6 .3 5 5 0 0 1 3.9-7.7h.4M340.5 263.7h20M340.5 273.7h20M368.5 272.9v-8.4" fill="none" stroke="#000" stroke-width=".4" stroke-dasharray="1.3 .6" stroke-dashoffset=".2" stroke-linecap="butt"/>
<path d="M12.7 12.7h533.4v406.4h-533.4z" fill="none" stroke="#000" stroke-width=".5"/>
<path d="M12.7 419.1h188.8v9.6h-188.8z" fill-rule="evenodd" fill="#000"/>
<path d="M360.5 273.7l1.4-.8M360.5 263.7l1.4 .8" fill="none" stroke="#000" stroke-width=".4" stroke-dasharray="1.3 .6" stroke-dashoffset=".8" stroke-linecap="butt"/>
<g fill="#000">
<path d="M307.7 272.3l3 1.5-.6 .8z"/>
<path d="M63.6 71.3l3 1.5-3.3-.5zM84.2 301.6l3.3-.2-3.1 1.2zM121.9 254.8l3.1 1.3-.5 .9zM121.9 237.8l3.2 1-.5 .9zM125.3 70.9l2.9-1.5 .4 .9zM124 115.6l.7 .7-2.8 1.8zM108 133.4l2.7-2.1 .4 .9zM121.9 143.2l2.9-1.7 .4 .9zM121.1 177.6l3.1-1.1 .2 .9zM113.8 183.6h3.3l-.2 1zM102.9 207.3l3.3-.1-.1 1zM114.9 157.8l3.1-1.2 .2 1zM115.1 221.7l3.3 .5-.3 1z"/>
<path d="M340.5 237l3.3-.5v1zM451.5 236.5l3.3 .5-3.3 .5zM338.3 266.2l.8-.5 1.4 3zM388.2 259.5l.8 .6-2.4 2.3z"/>
</g>
<g font-size="8.5">
<text x="434.4" y="411.4">C</text>
<text x="536.1" y="411.3">A</text>
</g>
<g font-size="8.1">
<text x="67.6" y="9.3">4</text>
<text x="207.3" y="9.3">3</text>
<text x="347" y="9.3">2</text>
<text x="486.7" y="9.3">1</text>
<text x="3.3" y="57">D</text>
<text x="549.4" y="57">D</text>
<text x="3" y="164.9">C</text>
<text x="549.1" y="164.9">C</text>
<text x="4" y="272.9">B</text>
<text x="550.1" y="272.9">B</text>
<text x="3.3" y="380.8">A</text>
<text x="549.4" y="380.8">A</text>
<text x="67.6" y="428.4">4</text>
<text x="207.3" y="428.4">3</text>
<text x="347" y="428.4">2</text>
<text x="486.7" y="428.4">1</text>
</g>
<text font-size="7.5" x="451.3" y="411.4">TPR LOAD CELL BRAKE</text>
<text font-size="6.9" x="466.4" y="376">6DOF PROJECT</text>
<g font-size="6.3">
<text x="195.7" y="20.5">ITEM NO.</text>
<text x="241.6" y="20.5">PART NUMBER</text>
<text x="415.8" y="20.5">DESCRIPTION</text>
<text x="527.1" y="20.5">QTY.</text>
<text x="207.5" y="29.5">1</text>
<text x="224.4" y="29.5">Existing rod end</text>
<text x="207.5" y="38.1">2</text>
<text x="224.4" y="38.1">Existing Shoulder bolt</text>
<text x="207.5" y="46.7">3</text>
<text x="224.4" y="46.7">92140A112</text>
<text x="310.2" y="46.7">McMaster</text>
<text x="380.8" y="46.7">Black-Oxide Steel Oversized Washer</text>
<text x="532.2" y="46.7">2</text>
<text x="207.5" y="54.9">4</text>
<text x="224.4" y="54.9">94645A102</text>
<text x="310.2" y="54.9">McMaster</text>
<text x="369.5" y="54.9">M5 High-Strength Steel Nylon-Insert Locknut</text>
<text x="532.2" y="54.9">2</text>
<text x="207.5" y="64.3">5</text>
<text x="224.5" y="64.3">95615A120</text>
<text x="310.2" y="64.3">McMaster</text>
<text x="358.9" y="64.3">1/4-20 Medium-Strength Steel Nylon-Insert Locknut</text>
<text x="532.2" y="64.3">2</text>
<text x="207.5" y="72.9">6</text>
<text x="224.5" y="72.9">9657K363</text>
<text x="310.2" y="72.9">McMaster</text>
<text x="405.5" y="72.9">Compression Spring</text>
<text x="532.2" y="72.9">2</text>
<text x="207.5" y="82.3">7</text>
<text x="224.5" y="82.3">9732K2</text>
<text x="310.2" y="82.3">McMaster</text>
<text x="363.9" y="82.3">High-Load Fastener-Mount Compression Spring</text>
<text x="532.2" y="82.3">2</text>
<text x="207.5" y="91.6">8</text>
<text x="224.5" y="91.6">DYMH-103 30kg load cell</text>
<text x="312.7" y="91.6">Amazon</text>
<text x="367.8" y="91.6">https://www.amazon.com/dp/B07H5BMYGJ</text>
<text x="532.2" y="91.6">2</text>
<text x="207.5" y="100.2">9</text>
<text x="224.5" y="100.2">1in spring washer thick</text>
<text x="404.6" y="100.2">3D print 80% infill TPU</text>
<text x="532.2" y="100.2">4</text>
<text x="205.8" y="108.8">10</text>
<text x="224.5" y="108.8">TPR Brake FFB bumper</text>
<text x="404.6" y="108.8">3D print 10% infill TPU</text>
<text x="532.2" y="108.8">2</text>
<text x="205.8" y="117.3">11</text>
<text x="224.5" y="117.3">Brake Bolt</text>
<text x="399.2" y="117.3">steel - see inset drawing</text>
<text x="532.2" y="117.3">2</text>
<text x="205.8" y="125.9">12</text>
<text x="224.5" y="125.9">TPR Brake U</text>
<text x="382.7" y="125.9">steel sheet metal fab - see STEP file</text>
<text x="532.2" y="125.9">2</text>
</g>
<text font-size="5.9" x="27.9" y="427">SOLIDWORKS Educational Product. For Instructional Use Only.</text>
<g font-size="4.7">
<text x="36.4" y="64.9">2</text>
<text x="161.3" y="60.5">4</text>
<text x="160.2" y="83">12</text>
<text x="161.3" y="105">5</text>
<text x="161.3" y="127.3">3</text>
<text x="161.6" y="149.4">9</text>
<text x="161.2" y="171.4">6</text>
<text x="161.3" y="193.7">7</text>
<text x="181.8" y="192.6">DRILL</text>
<text x="198.6" y="192.4">7</text>
<text x="208" y="192.6">to 0.28</text>
<text x="160.1" y="215.8">11</text>
<text x="351.2" y="227.8">cut off head from 2.5 or longer 1/4-20 bolt</text>
<text x="161.3" y="238">9</text>
<text x="400.1" y="236">2.25</text>
<text x="272.3" y="246.8">M5x0.8 Tapped Hole</text>
<text x="394.3" y="250.8">11</text>
<text x="160" y="260">10</text>
<text x="161.4" y="282.3">8</text>
<text x="329.2" y="285.7" transform="rotate(34 329.2 285.7)">0.25</text>
<text x="36.4" y="313.3">1</text>
</g>
<g font-size="3.4">
<text x="434.6" y="383.6">TITLE:</text>
<text x="434.2" y="404">SIZE</text>
<text x="442.8" y="404">DWG. NO.</text>
<text x="535.9" y="404.1">REV</text>
<text x="478.2" y="417.6">SCALE: 2:1</text>
<text x="497.1" y="417.7">WEIGHT:</text>
<text x="523.9" y="417.6">SHEET 1 OF 1</text>
</g>
<g font-size="2.5">
<text x="456.1" y="417">TAS</text>
<text x="467.5" y="417.1">6/24</text>
</g>
<text font-size="2.4" x="399.2" y="372.1">UNLESS OTHERWISE SPECIFIED:</text>
<g font-size="2.2">
<text x="399.2" y="375.7">DIMENSIONS ARE IN INCHES</text>
<text x="399.2" y="378.3">TOLERANCES:</text>
<text x="399.2" y="381">FRACTIONAL</text>
<text x="399.2" y="383.7">TWO PLACE DECIMAL</text>
<text x="413.9" y="381">1/32</text>
<text x="425.6" y="383.7">0.010</text>
<text x="399.2" y="386.3">THREE PLACE DECIMAL</text>
<text x="399.2" y="389">ANGULAR:</text>
<text x="425.5" y="386.3">0.005</text>
<text x="399.2" y="391.6">MACH</text>
<text x="408.2" y="391.6">0.2</text>
<text x="412.8" y="391.6">BEND</text>
<text x="420.5" y="391.6">1/2</text>
<text x="434.4" y="417.1">DRAWN</text>
</g>
<text font-size="2.1" x="402.5" y="417.5">DO NOT SCALE DRAWING</text>
<g font-size="2">
<text x="398.6" y="396.5">BREAK SHARP CORNERS 1/32&quot;x45</text>
<text x="398.5" y="402.6">MATERIAL</text>
<text x="398.5" y="409.4">FINISH</text>
</g>
</svg>
